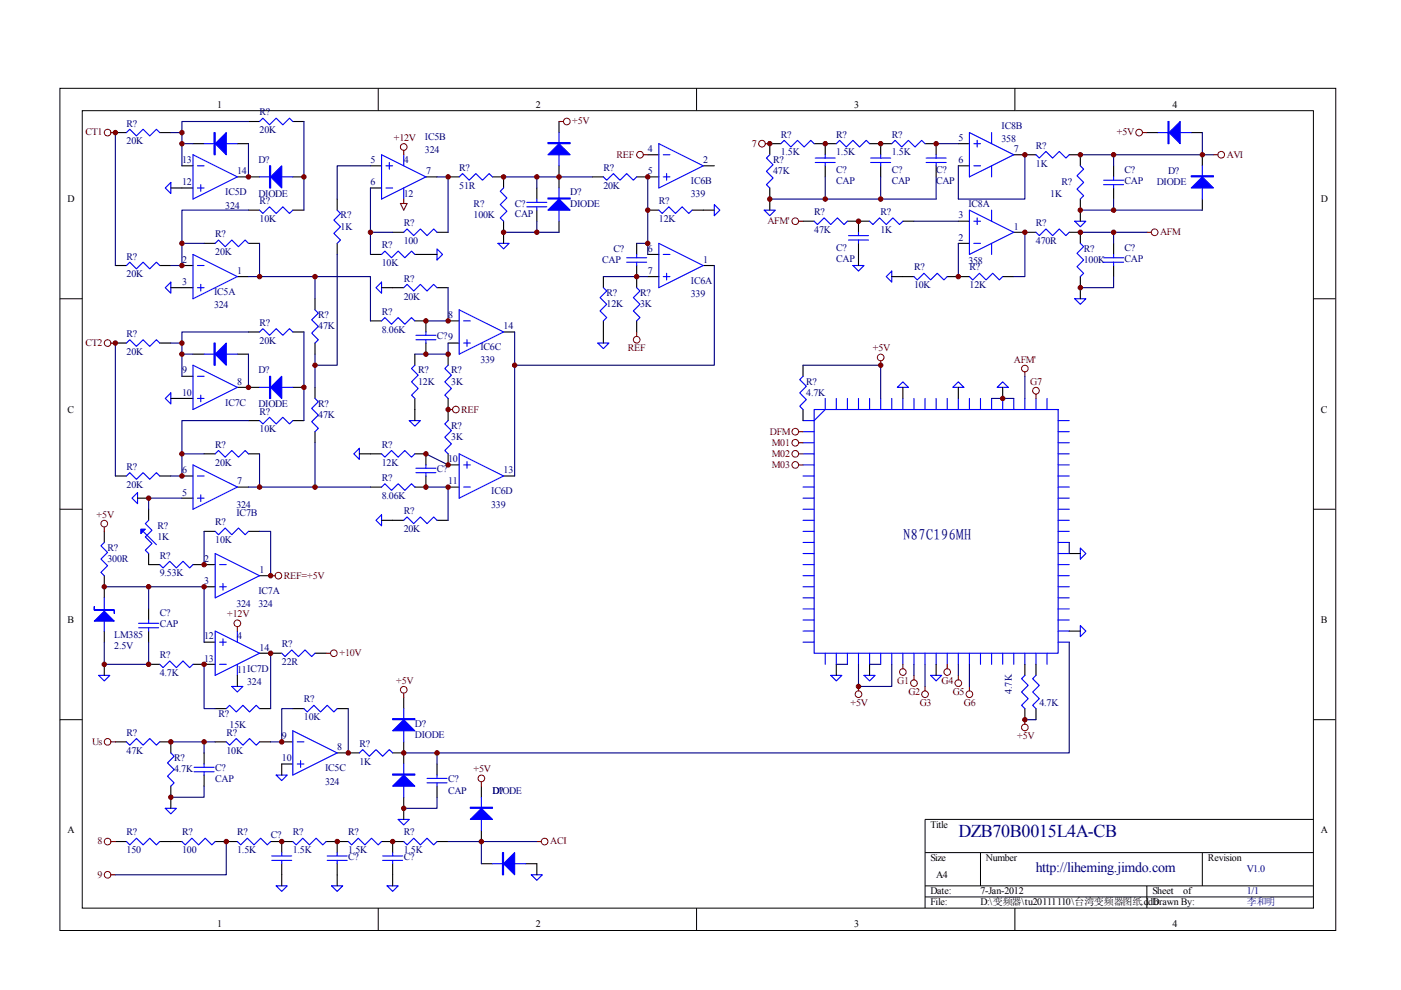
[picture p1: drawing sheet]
<svg xmlns="http://www.w3.org/2000/svg" width="297mm" height="210mm" viewBox="0 0 297 210" stroke-linecap="round" stroke-linejoin="round" font-family="sans-serif">
<g fill="none" stroke="#000" stroke-width=".21">
<path d="M12.7 18.7h270.5v178.6h-270.5zM80.2 18.7v4.7M147.7 18.7v4.7M215.2 18.7v4.7M17.4 23.5h261.1v169h-261.1zM12.7 63.3h4.7M278.4 63.3h4.7M12.7 108h4.7M278.4 108h4.7M12.7 152.6h4.7M278.4 152.6h4.7M278.4 173.7h-82.3v18.8"/>
<path d="M80.2 192.5v4.7M147.7 192.5v4.7M196.1 180.8h82.3M196.1 187.8h82.3M196.1 190.2h82.3M207.9 180.8v7M215.2 192.5v4.7M243.2 187.8v4.7M254.9 180.8v7"/>
</g>
<g fill="none" stroke="#000" stroke-width=".23">
<path d="M24.5 28.1h2.3M33.9 28.1h2.3M36.2 39.9h4.7M38.6 35.2h2.3M40.9 30.5h2.4M50.3 37.5h4.7M50.3 30.5h2.4M52.7 25.8h2.3M62.1 37.5h2.3M62.1 25.8h2.3M78.5 35.2h2.4M78.5 39.9h2.4"/>
<path d="M90.3 37.5h2.4M95 37.5h2.4M104.4 37.5h2.4v2.4M113.8 39.9v2.3M118.5 25.8v2.3M118.5 35.2v4.7M125.6 37.5h2.3M135 37.5h4.7M137.3 32.8h2.4M149.1 35.2h2.3M163.2 39.9v4.7M165.6 30.5h-2.4v2.3"/>
<path d="M172.6 30.5h4.7M175 30.5v2.3M175 35.2v2.3M184.4 30.5h4.7M186.7 30.5v2.3M186.7 35.2v2.3M196.1 30.5h2.4v2.3M198.5 35.2v2.3M203.2 35.2h2.3M203.2 30.5h2.3M214.9 32.8h4.7M226.7 32.8h2.3v2.4"/>
<path d="M236.1 35.2v2.3M236.1 39.9v2.3M243.2 28.1h2.3M252.6 28.1h2.3M254.9 32.8v2.4M24.5 56.3h2.3M33.9 56.3h2.3M38.6 56.3h2.3M43.3 51.6h2.3M50.3 58.6h2.4M52.7 51.6h2.3M52.7 44.6h2.3"/>
<path d="M62.1 44.6h2.3M71.5 42.2v2.4M71.5 51.6v2.3M78.5 53.9h2.4M83.2 49.3h2.4M88 53.9h4.7M92.7 49.3h2.3M106.8 46.9v4.7M113.8 44.6v2.3M118.5 46.9v2.4M127.9 58.6v2.4M135 51.6v2.3"/>
<path d="M135 56.3v4.7M137.3 58.6h2.4M137.3 53.9h2.4M137.3 44.6h2.4M146.7 44.6h4.7M149.1 56.3h2.3M170.3 46.9h2.3M179.7 46.9h4.7M182 46.9v2.4M182 51.6v4.7M189.1 58.6h4.7M191.4 46.9h2.4"/>
<path d="M200.8 58.6h4.7M203.2 51.6h2.3M203.2 46.9h2.3M212.6 58.6h2.3M214.9 49.3h4.7M226.7 49.3h2.3v2.3M229 42.2v4.7M229 58.6v4.7M236.1 51.6v2.3M236.1 56.3v2.3M254.9 42.2v2.4M24.5 72.7h2.3"/>
<path d="M33.9 72.7h2.3M36.2 61h4.7M38.6 79.8h2.3M40.9 75.1h2.4M50.3 75.1h2.4M52.7 70.4h2.3M62.1 70.4h2.3M66.8 63.3v2.4M66.8 72.7v2.4M78.5 68h2.4M80.9 61h4.7M88 68h2.3v2.4"/>
<path d="M88 75.1v2.3M90.3 72.7v2.4M92.7 61h2.3M95 68h2.4M95 72.7h2.4M95 75.1v2.3M106.8 70.4h2.3M127.9 68v4.7M135 68v2.4M170.3 77.4v2.4M36.2 84.5h4.7M43.3 96.2h2.3"/>
<path d="M50.3 82.1h4.7M52.7 96.2h2.3M52.7 89.2h2.3M62.1 82.1h2.3M62.1 89.2h2.3M66.8 82.1v2.4M66.8 91.5v2.4M76.2 96.2h4.7M88 96.2h2.3v2.4M88 84.5v4.7M95 96.2v2.4h2.4M95 84.5v4.7"/>
<path d="M170.3 86.8v2.4M191.4 82.1v2.4M203.2 82.1v2.4M212.6 82.1v2.4M22.1 112.7v2.3M24.5 100.9h2.3M29.2 105.6h2.3M31.5 117.4v2.3h2.4M31.5 108v2.3M33.9 100.9h2.3M38.6 100.9h2.3M38.6 105.6h2.3"/>
<path d="M40.9 119.7h4.7M43.3 112.7h2.3M50.3 103.3h2.4M52.7 112.7h2.3M78.5 103.3h2.4M80.9 110.3h4.7M90.3 100.9v2.4h-2.3M92.7 110.3h2.3M95 103.3h2.4M106.8 100.9h2.3M226.7 117.4h2.3M22.1 122.1v4.7"/>
<path d="M22.1 133.8v2.4M31.5 129.1v2.4M31.5 133.8v2.4M43.3 124.4h2.3M43.3 136.2h2.3M55 122.1h2.4M55 138.5h4.7M66.8 138.5h2.3M226.7 133.8h2.3M22.1 140.9v2.3M24.5 157.3h2.3M31.5 140.9h2.4"/>
<path d="M33.9 157.3h2.3v2.3M40.9 140.9h4.7M43.3 159.6v2.4M45.6 157.3h2.4M45.6 150.2h2.4M50.3 143.2v2.3M55 157.3h2.4M55 150.2h2.4M59.7 157.3h2.4M62.1 150.2h2.3M71.5 159.6h4.7M71.5 150.2h2.3"/>
<path d="M83.2 159.6h2.4M85.6 147.9v2.3M85.6 157.3v4.7M177.3 140.9v2.3M184.4 140.9v2.3M198.5 140.9v2.3M217.3 140.9v2.3M217.3 150.2v2.4M219.6 140.9v2.3M219.6 150.2v2.4M24.5 178.4h2.3M33.9 178.4h4.7"/>
<path d="M36.2 166.7v4.7M43.3 164.3v2.4M45.6 178.4h4.7M57.4 178.4h4.7M59.7 178.4v2.4M62.1 162h-2.4v2.3M69.1 178.4h4.7M71.5 178.4v2.4M80.9 178.4h4.7M83.2 178.4v2.4M85.6 169v4.7M92.7 162v2.3"/>
<path d="M92.7 166.7v2.3M92.7 178.4h2.3M102.1 166.7v2.3M102.1 176.1v2.3M59.7 183.1v4.7M71.5 183.1v4.7M83.2 183.1v4.7M102.1 183.1h2.3M111.5 183.1h2.3v2.4"/>
</g>
<g fill="none" stroke="#00f" stroke-width=".23">
<path d="M26.8 28.1l.7-.7 1.4 1.4 1.4-1.4 1.4 1.4 1.5-1.4 .7 .7M36.2 38.7v2.3l-1.2-1.1zM40.9 32.8l9.4 4.7-9.4 4.7zM41.9 35.2h1.4M41.9 39.9h1.4M42.6 39.2v1.4M43.3 30.5h7M55 25.8l.7-.7 1.4 1.4 1.5-1.4 1.4 1.4 1.4-1.4 .7 .7M55 37.5h7.1M80.9 32.8l9.4 4.7-9.4 4.7zM81.8 35.2h1.4M81.8 39.9h1.4"/>
<path d="M82.5 34.5v1.4M85.6 32.8v2.4M85.6 39.9v2.3M97.4 37.5l.7-.7 1.4 1.4 1.4-1.4 1.4 1.4 1.4-1.4 .7 .7M106.8 39.9l-.7 .7 1.4 1.4-1.4 1.4 1.4 1.4-1.4 1.4 .7 .7M118.5 28.1v7.1M118.5 39.9v7M127.9 37.5l.7 .7 1.4-1.4 1.5 1.4 1.4-1.4 1.4 1.4 .7-.7M139.7 30.5l9.4 4.7-9.4 4.7zM140.6 32.8h1.4M140.6 37.5h1.4M141.3 36.8v1.4"/>
<path d="M163.2 32.8l-.7 .7 1.4 1.4-1.4 1.4 1.4 1.4-1.4 1.5 .7 .7M165.6 30.5l.7-.7 1.4 1.4 1.4-1.4 1.4 1.4 1.4-1.4 .7 .7M172.8 34.5h4.3M172.8 33.5h4.3M175 32.8v.7M175 34.5v.7M177.3 30.5l.7-.7 1.4 1.4 1.4-1.4 1.5 1.4 1.4-1.4 .7 .7M184.6 34.5h4.2M184.6 33.5h4.2M186.7 32.8v.7M186.7 34.5v.7M189.1 30.5l.7-.7 1.4 1.4 1.4-1.4 1.4 1.4 1.4-1.4 .7 .7"/>
<path d="M196.4 34.5h4.2M196.4 33.5h4.2M198.5 32.8v.7M198.5 34.5v.7M205.5 28.1l9.4 4.7-9.4 4.7zM206.5 35.2h1.4M206.5 30.5h1.4M207.2 29.8v1.4M210.2 28.1v2.4M210.2 35.2v2.3M219.6 32.8l.8 .7 1.4-1.4 1.4 1.4 1.4-1.4 1.4 1.4 .7-.7M229 35.2l.8 .7-1.5 1.4 1.5 1.4-1.5 1.4 1.5 1.4-.8 .7"/>
<path d="M234 39.2h4.2M234 38.2h4.2M236.1 37.5v.7M236.1 39.2v.7M245.5 28.1h7.1M254.9 35.2v7M26.8 56.3l.7-.7 1.4 1.4 1.4-1.4 1.4 1.4 1.5-1.4 .7 .7M40.9 53.9l9.4 4.7-9.4 4.7zM41.9 56.3h1.4M45.6 51.6l.7-.7 1.4 1.4 1.4-1.4 1.5 1.4 1.4-1.4 .7 .7M55 44.6l.7 .7 1.4-1.4 1.5 1.4 1.4-1.4 1.4 1.4 .7-.7M71.5 44.6l.7 .7-1.4 1.4 1.4 1.4-1.4 1.4 1.4 1.4-.7 .7"/>
<path d="M80.9 53.9l.7-.7 1.4 1.5 1.4-1.5 1.4 1.5 1.4-1.5 .8 .7M85.6 49.3l.7-.8 1.4 1.5 1.4-1.5 1.4 1.5 1.4-1.5 .8 .8M92.7 52.8l1.1 1.1-1.1 1.2zM105.6 51.6h2.3l-1.1 1.2zM111.7 43.9h4.2M111.7 42.9h4.2M113.8 42.2v.7M113.8 43.9v.7M132.9 55.6h4.2M132.9 54.7h4.2M135 53.9v.8M135 55.6v.7"/>
<path d="M139.7 44.6l.7 .7 1.4-1.4 1.4 1.4 1.4-1.4 1.4 1.4 .7-.7M139.7 51.6l9.4 4.7-9.4 4.7zM140.6 53.9h1.4M140.6 58.6h1.4M141.3 57.9v1.4M151.4 43.4l1.2 1.2-1.2 1.1zM162 44.6h2.4l-1.2 1.1zM172.6 46.9l.7 .7 1.4-1.4 1.4 1.4 1.5-1.4 1.4 1.4 .7-.7M179.9 50.9h4.2M179.9 50h4.2M180.8 56.3h2.4l-1.2 1.2zM182 49.3v.7"/>
<path d="M182 50.9v.7M184.4 46.9l.7 .7 1.4-1.4 1.4 1.4 1.4-1.4 1.4 1.4 .7-.7M187.9 58.6l1.2-1.1v2.3zM193.8 58.6l.7 .7 1.4-1.4 1.4 1.4 1.4-1.4 1.4 1.4 .7-.7M205.5 58.6l.7 .7 1.5-1.4 1.4 1.4 1.4-1.4 1.4 1.4 .7-.7M205.5 44.6l9.4 4.7-9.4 4.6zM206.5 51.6h1.4M206.5 46.9h1.4M207.2 46.2v1.4M210.2 44.6v2.3M210.2 51.6v2.3M219.6 49.3l.8 .7 1.4-1.5 1.4 1.5 1.4-1.5 1.4 1.5 .7-.7"/>
<path d="M227.9 46.9h2.3l-1.2 1.2zM229 51.6l.8 .7-1.5 1.4 1.5 1.4-1.5 1.4 1.5 1.4-.8 .7M234 55.6h4.2M234 54.7h4.2M236.1 53.9v.8M236.1 55.6v.7M26.8 72.7l.7-.7 1.4 1.4 1.4-1.4 1.4 1.4 1.5-1.4 .7 .7M35 61l1.2-1.2v2.4zM40.9 77.4l9.4 4.7-9.4 4.7zM41.9 61h1.4M41.9 79.8h1.4M42.6 60.3v1.4"/>
<path d="M43.3 75.1h7M55 70.4l.7-.7 1.4 1.4 1.5-1.4 1.4 1.4 1.4-1.4 .7 .7M66.8 65.7l.7 .7-1.4 1.4 1.4 1.4-1.4 1.4 1.4 1.4-.7 .7M79.7 61l1.2-1.2v2.4zM80.9 68l.7-.7 1.4 1.4 1.4-1.4 1.4 1.4 1.4-1.4 .8 .7M85.6 61l.7-.7 1.4 1.4 1.4-1.4 1.4 1.4 1.4-1.4 .8 .7M88 77.4l-.8 .7 1.5 1.4-1.5 1.5 1.5 1.4-1.5 1.4 .8 .7M88.2 72h4.2M88.2 71.1h4.2M90.3 70.4v.7M90.3 72v.7M95 77.4l-.7 .7 1.4 1.4-1.4 1.5 1.4 1.4-1.4 1.4 .7 .7"/>
<path d="M97.4 65.7l9.4 4.7-9.4 4.7zM98.3 68h1.4M98.3 72.7h1.4M99 72v1.4M126.8 72.7h2.3l-1.2 1.2zM127.9 61l.7 .7-1.4 1.4 1.4 1.4-1.4 1.4 1.4 1.4-.7 .7M135 61l.7 .7-1.4 1.4 1.4 1.4-1.4 1.4 1.4 1.4-.7 .7M170.3 79.8l-.7 .7 1.4 1.4-1.4 1.4 1.4 1.4-1.4 1.4 .7 .7M227.9 63.3h2.3l-1.2 1.2zM35 84.5l1.2-1.2v2.4zM40.9 98.6l9.4 4.7-9.4 4.7zM41.9 84.5h1.4"/>
<path d="M42.6 83.8v1.4M45.6 96.2l.7-.7 1.4 1.4 1.4-1.4 1.5 1.4 1.4-1.4 .7 .7M55 89.2l.7 .7 1.4-1.4 1.5 1.4 1.4-1.4 1.4 1.4 .7-.7M55 82.1h7.1M66.8 84.5l.7 .7-1.4 1.4 1.4 1.4-1.4 1.4 1.4 1.4-.7 .7M75 96.2l1.2-1.1v2.3zM80.9 96.2l.7 .7 1.4-1.4 1.4 1.4 1.4-1.4 1.4 1.4 .8-.7M86.8 89.2h2.3l-1.1 1.2zM88.2 99.3h4.2M90.3 98.6v.7M95 89.2l-.7 .7 1.4 1.4-1.4 1.4 1.4 1.4-1.4 1.4 .7 .7M97.4 96.2l9.4 4.7-9.4 4.7z"/>
<path d="M98.3 98.6h1.4M99 97.9v1.4M170.3 98.6h2.3M170.3 96.2h2.3M170.3 93.9h2.3M170.3 91.5h2.3M172.6 86.8h51.7v51.7h-51.7zM175 84.5v2.3l-2.4 2.4h-2.3M177.3 84.5v2.3M179.7 84.5v2.3M182 84.5v2.3M184.4 84.5v2.3"/>
<path d="M186.7 84.5v2.3M189.1 84.5v2.3M190.2 82.1l1.2-1.1 1.2 1.1zM191.4 84.5v2.3M193.8 84.5v2.3M196.1 84.5v2.3M198.5 84.5v2.3M200.8 84.5v2.3M202 82.1l1.2-1.1 1.2 1.1zM203.2 84.5v2.3M205.5 84.5v2.3M207.9 84.5v2.3"/>
<path d="M210.2 84.5v2.3M211.4 82.1l1.2-1.1 1.2 1.1zM212.6 84.5v2.3M214.9 84.5v2.3M217.3 84.5v2.3M219.6 84.5v2.3M222 84.5v2.3M224.3 98.6h2.4M224.3 96.2h2.4M224.3 93.9h2.4M224.3 91.5h2.4M224.3 89.2h2.4"/>
<path d="M22.1 115l-.7 .7 1.4 1.4-1.4 1.4 1.4 1.4-1.4 1.5 .7 .7M26.8 100.9l.7-.7 1.4 1.4 1.4-1.4 1.4 1.4 1.5-1.4 .7 .7M28 105.6l1.2-1.2v2.4zM30.3 112.7l2.9 2.8M31.5 110.3l-.7 .7 1.4 1.4-1.4 1.4 1.4 1.5-1.4 1.4 .7 .7M33.9 119.7l.7 .7 1.4-1.4 1.4 1.4 1.4-1.4 1.4 1.4 .7-.7M41.9 100.9h1.4M41.9 105.6h1.4M42.6 104.9v1.4M45.6 112.7l.7 .7 1.4-1.4 1.4 1.4 1.5-1.4 1.4 1.4 .7-.7M45.6 117.4l9.4 4.7-9.4 4.7zM46.6 119.7h1.4"/>
<path d="M79.7 110.3l1.2-1.2v2.4zM80.9 103.3l.7-.7 1.4 1.4 1.4-1.4 1.4 1.4 1.4-1.4 .8 .7M85.6 110.3l.7-.7 1.4 1.4 1.4-1.4 1.4 1.4 1.4-1.4 .8 .7M88.2 100.2h4.2M90.3 100.2v.7M98.3 103.3h1.4M170.3 103.3h2.3M170.3 100.9h2.3M170.3 105.6h2.3M170.3 119.7h2.3M170.3 117.4h2.3M170.3 115h2.3"/>
<path d="M170.3 112.7h2.3M170.3 110.3h2.3M170.3 108h2.3M224.3 103.3h2.4M224.3 100.9h2.4M224.3 105.6h2.4M224.3 119.7h2.4M224.3 117.4h2.4M224.3 115h2.4M224.3 112.7h2.4M224.3 110.3h2.4M224.3 108h2.4"/>
<path d="M229 116.2l1.2 1.2-1.2 1.1zM22.1 126.8v7M29.4 133.1h4.2M29.4 132.2h4.2M31.5 131.5v.7M31.5 133.1v.7M45.6 133.8l9.4 4.7-9.4 4.7zM46.6 124.4h1.4M46.6 136.2h1.4M47.3 123.7v1.4M47.3 135.4v1.5M50.3 133.8v2.4"/>
<path d="M59.7 138.5l.7 .7 1.4-1.4 1.5 1.4 1.4-1.4 1.4 1.4 .7-.7M170.3 124.4h2.3M170.3 136.2h2.3M170.3 133.8h2.3M170.3 131.5h2.3M170.3 129.1h2.3M170.3 126.8h2.3M170.3 122.1h2.3M175 138.5v2.4M177.3 138.5v2.4M179.7 138.5v2.4M182 138.5v2.4"/>
<path d="M184.4 138.5v2.4M186.7 138.5v2.4M189.1 138.5v2.4M191.4 138.5v2.4M193.8 138.5v2.4M196.1 138.5v2.4M198.5 138.5v2.4M200.8 138.5v2.4M203.2 138.5v2.4M205.5 138.5v2.4M207.9 138.5v2.4M210.2 138.5v2.4"/>
<path d="M212.6 138.5v2.4M214.9 138.5v2.4M217.3 138.5v2.4M219.6 138.5v2.4M222 138.5v2.4M224.3 124.4h2.4M224.3 136.2h2.4M224.3 133.8h2.4M224.3 131.5h2.4M224.3 129.1h2.4M224.3 126.8h2.4M224.3 122.1h2.4"/>
<path d="M229 132.6l1.2 1.2-1.2 1.2zM20.9 143.2h2.4l-1.2 1.2zM26.8 157.3l.7 .7 1.4-1.4 1.4 1.4 1.4-1.4 1.5 1.4 .7-.7M33.9 140.9l.7 .7 1.4-1.5 1.4 1.5 1.4-1.5 1.4 1.5 .7-.7M36.2 159.6l.7 .7-1.4 1.5 1.4 1.4-1.4 1.4 1.4 1.4-.7 .7M46.6 140.9h1.4M48 150.2l.7-.7 1.4 1.4 1.4-1.4 1.4 1.4 1.4-1.4 .7 .7M48 157.3l.7 .7 1.4-1.4 1.4 1.4 1.4-1.4 1.4 1.4 .7-.7M49.1 145.5h2.4l-1.2 1.2zM50.3 140.9v2.3M62.1 154.9l9.4 4.7-9.4 4.7zM63 157.3h1.4"/>
<path d="M64.4 150.2l.7 .7 1.5-1.4 1.4 1.4 1.4-1.4 1.4 1.4 .7-.7M76.2 159.6l.7-.7 1.4 1.4 1.4-1.4 1.4 1.4 1.4-1.4 .7 .7M85.6 150.2v7.1M176.1 143.2h2.4l-1.2 1.2zM183.2 143.2h2.3l-1.1 1.2zM197.3 143.2h2.4l-1.2 1.2zM217.3 143.2l-.7 .7 1.4 1.4-1.4 1.4 1.4 1.4-1.4 1.4 .7 .7M219.6 143.2l-.7 .7 1.5 1.4-1.5 1.4 1.5 1.4-1.5 1.4 .7 .7M26.8 178.4l.7 .7 1.4-1.4 1.4 1.4 1.4-1.4 1.5 1.4 .7-.7M35 171.4h2.4l-1.2 1.2zM38.6 178.4l.7 .7 1.4-1.4 1.4 1.4 1.4-1.4 1.4 1.4 .7-.7M41.2 163.6h4.2"/>
<path d="M41.2 162.7h4.2M43.3 162v.7M43.3 163.6v.7M50.3 178.4l.7 .7 1.4-1.4 1.5 1.4 1.4-1.4 1.4 1.4 .7-.7M58.6 164.3h2.3l-1.2 1.2zM62.1 178.4l.7 .7 1.4-1.4 1.4 1.4 1.4-1.4 1.4 1.4 .7-.7M63 162h1.4M63.7 161.3v1.4M73.8 178.4l.7 .7 1.5-1.4 1.4 1.4 1.4-1.4 1.4 1.4 .7-.7M84.4 173.7h2.4l-1.2 1.2zM85.6 178.4l.7 .7 1.4-1.4 1.4 1.4 1.4-1.4 1.4 1.4 .8-.7M85.6 162v7"/>
<path d="M90.5 166h4.3M90.5 165h4.3M92.7 164.3v.7M92.7 166v.7M102.1 169v7.1M57.6 182.4h4.2M57.6 181.5h4.2M58.6 187.8h2.3l-1.2 1.2zM59.7 180.8v.7M59.7 182.4v.7M69.4 182.4h4.2M69.4 181.5h4.2"/>
<path d="M70.3 187.8h2.4l-1.2 1.2zM71.5 180.8v.7M71.5 182.4v.7M81.1 182.4h4.3M81.1 181.5h4.3M82.1 187.8h2.3l-1.2 1.2zM83.2 180.8v.7M83.2 182.4v.7M104.4 183.1h7.1M112.6 185.5h2.4l-1.2 1.2z"/>
</g>
<g fill="#00f" stroke="#00f" stroke-width=".23">
<path d="M45.6 30.5l2.4-2.4v4.7z"/>
<path d="M57.4 37.5l2.3-2.3v4.7z"/>
<path d="M45.6 75.1l2.4-2.4v4.7z"/>
<path d="M57.4 82.1l2.3-2.3v4.7z"/>
<path d="M118.5 30.5l2.4 2.3h-4.7z"/>
<path d="M116.2 44.6l2.3-2.4 2.4 2.4z"/>
<path d="M22.1 129.6l2.1 2.1h-4.2z"/>
<path d="M29.9 112.2h.9l-.9 .9z"/>
<path d="M83.2 154.9l2.4-2.3 2.4 2.3z"/>
<path d="M83.2 166.7l2.4-2.4 2.4 2.4z"/>
<path d="M99.7 173.7l2.4-2.3 2.3 2.3z"/>
<path d="M109.1 180.8v4.7l-2.3-2.4z"/>
<path d="M247.9 28.1l2.3-2.3v4.7z"/>
<path d="M254.9 37.5l2.4 2.4h-4.7z"/>
<path d="M45.4 28.1h.2v4.7h-.2z" fill-rule="evenodd"/>
<path d="M57.1 35.2h.3v4.7h-.3z" fill-rule="evenodd"/>
<path d="M45.4 72.7h.2v4.7h-.2z" fill-rule="evenodd"/>
<path d="M57.1 79.8h.3v4.7h-.3z" fill-rule="evenodd"/>
<path d="M116.2 30.2h4.7v.3h-4.7z" fill-rule="evenodd"/>
<path d="M116.2 42h4.7v.2h-4.7z" fill-rule="evenodd"/>
<path d="M20 128.6v.7h4.2v.7v-.7h-4.2z" fill-rule="evenodd"/>
<path d="M83.2 152.4h4.8v.2h-4.8z" fill-rule="evenodd"/>
<path d="M83.2 164.1h4.8v.2h-4.8z" fill-rule="evenodd"/>
<path d="M99.7 171.1h4.7v.3h-4.7z" fill-rule="evenodd"/>
<path d="M106.5 180.8h.3v4.7h-.3z" fill-rule="evenodd"/>
<path d="M247.6 25.8h.3v4.7h-.3z" fill-rule="evenodd"/>
<path d="M252.6 37.3h4.7v.2h-4.7z" fill-rule="evenodd"/>
</g>
<g fill="none" stroke="#000080" stroke-width=".23">
<path d="M24.5 28.1v28.2M36.2 28.1h2.4v7.1M38.6 30.5h2.3M52.7 25.8h-14.1v2.3M52.7 30.5v7M64.4 25.8v18.8M78.5 35.2h-7v7M78.5 39.9v14M92.7 37.5h2.3v11.8M106.8 37.5h18.8M113.8 37.5v2.4M137.3 37.5v16.4"/>
<path d="M175 37.5v4.7M186.7 37.5v4.7M198.5 30.5h4.7M198.5 37.5v4.7h-35.3M217.3 32.8v9.4h-14.1v-7M229 32.8h28.3M236.1 32.8v2.4M254.9 28.1v4.7M38.6 51.6h4.7M52.7 44.6h-14.1v11.7h-2.4M55 51.6v7h-2.3M55 58.6h11.8v4.7"/>
<path d="M66.8 58.6h11.7v9.4M71.5 53.9v23.5h-4.7M78.5 49.3h4.7M113.8 46.9v2.4h-7M113.8 49.3h4.7M127.9 58.6h9.4M135 51.6h2.3M151.4 56.3v21.1h-42.3M193.8 46.9h9.4M203.2 51.6v7M217.3 49.3v9.3h-2.4M229 49.3h14.2"/>
<path d="M229 44.6h25.9M236.1 58.6v2.4h-7.1M236.1 42.2v2.4M236.1 49.3v2.3M24.5 72.7v28.2M36.2 72.7h2.4v7.1M38.6 75.1h2.3M52.7 70.4h-14.1v2.3M52.7 75.1v7M64.4 70.4v18.8M66.8 75.1v7M95 61v7h-4.7"/>
<path d="M95 72.7v2.4h-7M109.1 70.4v30.5M170.3 77.4h16.4v7.1M217.3 79.8v4.7M38.6 96.2h4.7M52.7 89.2h-14.1v11.7h-2.4M55 96.2v7.1h-2.3M66.8 93.9v9.4h-11.8M90.3 96.2l4.7 2.4M210.2 84.5h4.7M38.6 105.6h-7.1v2.4M43.3 112.7v7"/>
<path d="M55 112.7h2.4v9.4M66.8 103.3h11.7M90.3 103.3h4.7v7M226.7 115v2.4M22.1 124.4h21.2v11.8M22.1 136.2v4.7h9.4v-4.7M31.5 124.4v4.7M57.4 138.5v11.7M226.7 136.2v23.4h-141.1M36.2 157.3h9.4M43.3 140.9v9.3h2.3M43.3 157.3v2.3"/>
<path d="M62.1 150.2h-2.4v7.1h-2.3M73.8 150.2v9.4M92.7 159.6v2.4M177.3 140.9h2.4M182 140.9v4.6h7.1v-4.6M184.4 140.9h2.3M193.8 140.9v2.3M196.1 140.9v4.6M203.2 140.9v2.3M205.5 140.9v4.6M217.3 152.6h2.3M43.3 166.7v2.3h-7.1"/>
<path d="M48 178.4v7.1h-23.5M92.7 169v2.4h-7.1M95 178.4h7.1v4.7M102.1 178.4h11.7"/>
</g>
<g fill="#800000" stroke="#800000" stroke-width=".21">
<circle cx="52.7" cy="37.5" r=".47"/>
<circle cx="38.6" cy="28.1" r=".47"/>
<circle cx="38.6" cy="30.5" r=".47"/>
<circle cx="64.4" cy="37.5" r=".47"/>
<circle cx="38.6" cy="51.6" r=".47"/>
<circle cx="38.6" cy="56.3" r=".47"/>
<circle cx="64.4" cy="82.1" r=".47"/>
<circle cx="38.6" cy="72.7" r=".47"/>
<circle cx="38.6" cy="75.1" r=".47"/>
<circle cx="38.6" cy="96.2" r=".47"/>
<circle cx="24.5" cy="28.1" r=".47"/>
<circle cx="24.5" cy="72.7" r=".47"/>
<circle cx="38.6" cy="100.9" r=".47"/>
<circle cx="52.7" cy="82.1" r=".47"/>
<circle cx="55" cy="58.6" r=".47"/>
<circle cx="55" cy="103.3" r=".47"/>
<circle cx="66.8" cy="77.4" r=".47"/>
<circle cx="78.5" cy="49.3" r=".47"/>
<circle cx="95" cy="37.5" r=".47"/>
<circle cx="106.8" cy="37.5" r=".47"/>
<circle cx="118.5" cy="37.5" r=".47"/>
<circle cx="113.8" cy="37.5" r=".47"/>
<circle cx="113.8" cy="49.3" r=".47"/>
<circle cx="137.3" cy="44.6" r=".47"/>
<circle cx="135" cy="58.6" r=".47"/>
<circle cx="137.3" cy="51.6" r=".47"/>
<circle cx="66.8" cy="58.6" r=".47"/>
<circle cx="66.8" cy="103.3" r=".47"/>
<circle cx="95" cy="86.8" r=".47"/>
<circle cx="95" cy="68" r=".47"/>
<circle cx="90.3" cy="68" r=".47"/>
<circle cx="90.3" cy="75.1" r=".47"/>
<circle cx="95" cy="75.1" r=".47"/>
<circle cx="90.3" cy="103.3" r=".47"/>
<circle cx="95" cy="103.3" r=".47"/>
<circle cx="109.1" cy="77.4" r=".47"/>
<circle cx="22.1" cy="124.4" r=".47"/>
<circle cx="31.5" cy="140.8" r=".47"/>
<circle cx="31.5" cy="124.4" r=".47"/>
<circle cx="43.3" cy="124.4" r=".47"/>
<circle cx="43.3" cy="140.8" r=".47"/>
<circle cx="57.4" cy="138.5" r=".47"/>
<circle cx="57.4" cy="122.1" r=".47"/>
<circle cx="43.3" cy="119.7" r=".47"/>
<circle cx="182" cy="145.5" r=".47"/>
<circle cx="186.7" cy="77.4" r=".47"/>
<circle cx="217.3" cy="152.6" r=".47"/>
<circle cx="22.1" cy="140.8" r=".47"/>
<circle cx="31.5" cy="105.6" r=".47"/>
<circle cx="36.2" cy="169" r=".47"/>
<circle cx="36.2" cy="157.3" r=".47"/>
<circle cx="43.3" cy="157.3" r=".47"/>
<circle cx="85.6" cy="159.6" r=".47"/>
<circle cx="92.7" cy="159.6" r=".47"/>
<circle cx="85.6" cy="171.4" r=".47"/>
<circle cx="106.8" cy="49.3" r=".47"/>
<circle cx="83.2" cy="178.4" r=".47"/>
<circle cx="71.5" cy="178.4" r=".47"/>
<circle cx="59.7" cy="178.4" r=".47"/>
<circle cx="48" cy="178.4" r=".47"/>
<circle cx="102.1" cy="178.4" r=".47"/>
<circle cx="163.2" cy="30.5" r=".47"/>
<circle cx="175" cy="30.5" r=".47"/>
<circle cx="186.7" cy="30.5" r=".47"/>
<circle cx="198.5" cy="30.5" r=".47"/>
<circle cx="203.2" cy="58.6" r=".47"/>
<circle cx="182" cy="46.9" r=".47"/>
<circle cx="229" cy="44.6" r=".47"/>
<circle cx="229.1" cy="32.8" r=".47"/>
<circle cx="236.1" cy="32.8" r=".47"/>
<circle cx="236.1" cy="44.6" r=".47"/>
<circle cx="254.9" cy="32.8" r=".47"/>
<circle cx="229.1" cy="49.3" r=".47"/>
<circle cx="236.1" cy="49.3" r=".47"/>
<circle cx="229" cy="61" r=".47"/>
<circle cx="217.3" cy="32.8" r=".47"/>
<circle cx="217.3" cy="49.3" r=".47"/>
<circle cx="59.7" cy="157.3" r=".47"/>
<circle cx="73.8" cy="159.6" r=".47"/>
<circle cx="90.3" cy="96.2" r=".47"/>
<circle cx="95" cy="98.6" r=".47"/>
<circle cx="137.3" cy="37.5" r=".47"/>
<circle cx="212.6" cy="84.5" r=".47"/>
<circle cx="163.2" cy="42.2" r=".47"/>
<circle cx="175" cy="42.2" r=".47"/>
<circle cx="186.7" cy="42.2" r=".47"/>
</g>
<g fill="none" stroke="#800000" stroke-width=".21">
<circle cx="22.8" cy="28.1" r=".7"/>
<circle cx="85.6" cy="31.2" r=".71"/>
<circle cx="120.2" cy="25.8" r=".71"/>
<circle cx="135.7" cy="32.8" r=".71"/>
<circle cx="161.6" cy="30.5" r=".71"/>
<circle cx="241.5" cy="28.1" r=".71"/>
<circle cx="258.9" cy="32.8" r=".71"/>
<circle cx="168.6" cy="46.9" r=".7"/>
<circle cx="244.8" cy="49.2" r=".71"/>
<circle cx="22.8" cy="72.7" r=".7"/>
<circle cx="135" cy="72" r=".7"/>
<circle cx="186.7" cy="75.8" r=".71"/>
<circle cx="217.3" cy="78.1" r=".7"/>
<circle cx="96.7" cy="86.8" r=".7"/>
<circle cx="168.6" cy="96.2" r=".71"/>
<circle cx="168.6" cy="98.6" r=".71"/>
<circle cx="168.6" cy="91.5" r=".7"/>
<circle cx="168.6" cy="93.9" r=".7"/>
<circle cx="219.6" cy="82.8" r=".71"/>
<circle cx="22.1" cy="111" r=".71"/>
<circle cx="50.3" cy="132.2" r=".71"/>
<circle cx="59" cy="122.1" r=".71"/>
<circle cx="70.8" cy="138.5" r=".71"/>
<circle cx="22.8" cy="157.3" r=".71"/>
<circle cx="85.6" cy="146.3" r=".71"/>
<circle cx="182" cy="147.2" r=".7"/>
<circle cx="191.4" cy="142.5" r=".71"/>
<circle cx="193.8" cy="144.8" r=".7"/>
<circle cx="196.1" cy="147.2" r=".71"/>
<circle cx="200.8" cy="142.5" r=".7"/>
<circle cx="203.2" cy="144.8" r=".71"/>
<circle cx="205.5" cy="147.2" r=".7"/>
<circle cx="217.3" cy="154.2" r=".71"/>
<circle cx="22.8" cy="178.4" r=".7"/>
<circle cx="102.1" cy="165" r=".71"/>
<circle cx="115.5" cy="178.4" r=".71"/>
<circle cx="22.8" cy="185.5" r=".7"/>
</g>
<g fill="none" stroke="#800000" stroke-width=".23">
<path d="M23.5 28.1h1M85.6 31.9v.9M118.5 25.8h1M136.4 32.8h.9M162.3 30.5h.9M242.2 28.1h1M257.3 32.8h.9M84.9 43.1h1.4l-.7 1.5zM85.6 42.2v.9M169.3 46.9h1M243.2 49.3h.9M23.5 72.7h1"/>
<path d="M135 70.4v.9M186.7 76.5v.9M217.3 78.8v1M95 86.8h.9M169.3 91.5h1M169.3 93.9h1M169.3 96.2h1M169.3 98.6h1M219.6 83.5v1M22.1 111.7v1M50.3 132.9v.9M57.4 122.1h.9"/>
<path d="M69.1 138.5h1M23.5 157.3h1M85.6 147v.9M182 145.5v1M191.4 140.9v.9M193.8 143.2v.9M196.1 145.5v1M200.8 140.9v.9M203.2 143.2v.9M205.5 145.5v1M217.3 152.6v.9M23.5 178.4h1"/>
<path d="M102.1 165.7v1M113.8 178.4h1M23.5 185.5h1"/>
</g>
<text font-size="3.8" fill="#000080" x="203.2" y="177.5">DZB70B0015L4A-CB</text>
<text font-size="3.3" fill="#000080" x="191.4" y="114.5">N87C196MH</text>
<text font-size="3" fill="#000080" x="219.6" y="184.8">http://liheming.jimdo.com</text>
<g font-size="2.1">
<text x="46.1" y="22.9">1</text>
<text x="113.6" y="22.9">2</text>
<text x="181.1" y="22.9">3</text>
<text x="248.6" y="22.9">4</text>
<text x="14.3" y="42.8">D</text>
<text x="280.1" y="42.8">D</text>
<text x="14.3" y="87.5">C</text>
<text x="280.1" y="87.5">C</text>
<text x="14.3" y="132.1">B</text>
<text x="280.1" y="132.1">B</text>
<text x="14.3" y="176.7">A</text>
<text x="197.3" y="175.5">Title</text>
<text x="280.1" y="176.7">A</text>
<text x="197.3" y="182.6">Size</text>
<text x="209" y="182.6">Number</text>
<text x="256.1" y="182.6">Revision</text>
<text x="197.3" y="189.6">Date:</text>
<text x="197.3" y="192">File:</text>
<text x="198.5" y="186.1">A4</text>
<text x="207.9" y="189.6">7-Jan-2012</text>
<text x="207.9" y="192">D:\变频器\tu20111110\台湾变频器图纸.ddb</text>
<text x="244.3" y="189.6">Sheet</text>
<text x="244.3" y="192">Drawn By:</text>
<text x="250.9" y="189.6">of</text>
<text x="46.1" y="196.6">1</text>
<text x="113.6" y="196.6">2</text>
<text x="181.1" y="196.6">3</text>
<text x="248.6" y="196.6">4</text>
</g>
<g font-size="2.1" fill="#800000">
<text x="18.1" y="28.7">CT1</text>
<text x="83.5" y="29.9">+12V</text>
<text x="121.3" y="26.3">+5V</text>
<text x="236.8" y="28.7">+5V</text>
<text x="130.7" y="33.5">REF</text>
<text x="159.4" y="31.1">7</text>
<text x="260.1" y="33.5">AVI</text>
<text x="162.7" y="47.5">AFM'</text>
<text x="246" y="49.9">AFM</text>
<text x="18.1" y="73.3">CT2</text>
<text x="133.1" y="74.5">REF</text>
<text x="185.1" y="74.5">+5V</text>
<text x="215" y="76.9">AFM'</text>
<text x="218.4" y="81.5">G7</text>
<text x="97.8" y="87.5">REF</text>
<text x="163.2" y="92.1">DFM</text>
<text x="163.7" y="94.5">M01</text>
<text x="163.7" y="96.9">M02</text>
<text x="163.7" y="99.2">M03</text>
<text x="20.5" y="109.7">+5V</text>
<text x="60.2" y="122.7">REF=+5V</text>
<text x="48.2" y="130.9">+12V</text>
<text x="72" y="139.1">+10V</text>
<text x="84" y="145">+5V</text>
<text x="180.3" y="149.7">+5V</text>
<text x="190.2" y="145">G1</text>
<text x="192.6" y="147.3">G2</text>
<text x="195" y="149.7">G3</text>
<text x="199.6" y="145">G4</text>
<text x="202" y="147.3">G5</text>
<text x="204.4" y="149.7">G6</text>
<text x="19.6" y="157.9">Us</text>
<text x="215.6" y="156.7">+5V</text>
<text x="100.4" y="163.8">+5V</text>
<text x="20.7" y="179">8</text>
<text x="116.7" y="179">ACI</text>
<text x="20.7" y="186.1">9</text>
</g>
<g font-size="2.1" fill="#000080">
<text x="26.8" y="26.9">R?</text>
<text x="55" y="24.5">R?</text>
<text x="55" y="28.2">20K</text>
<text x="90.1" y="29.6">IC5B</text>
<text x="165.5" y="29.2">R?</text>
<text x="177.3" y="29.2">R?</text>
<text x="189.1" y="29.2">R?</text>
<text x="203.2" y="29.9">5</text>
<text x="212.3" y="27.3">IC8B</text>
<text x="26.8" y="30.6">20K</text>
<text x="38.6" y="34.6">13</text>
<text x="54.8" y="34.6">D?</text>
<text x="78.6" y="34.6">5</text>
<text x="85.6" y="34.6">4</text>
<text x="90.1" y="32.4">324</text>
<text x="137.3" y="32.3">4</text>
<text x="149.1" y="34.6">2</text>
<text x="163.9" y="34.6">R?</text>
<text x="165.5" y="32.9">1.5K</text>
<text x="177.3" y="32.9">1.5K</text>
<text x="189.1" y="32.9">1.5K</text>
<text x="203.2" y="34.6">6</text>
<text x="212.3" y="30.2">358</text>
<text x="215" y="32.3">7</text>
<text x="219.6" y="31.5">R?</text>
<text x="219.6" y="35.3">1K</text>
<text x="38.6" y="39.3">12</text>
<text x="47.8" y="41.4">IC5D</text>
<text x="50.3" y="36.9">14</text>
<text x="54.8" y="41.7">DIODE</text>
<text x="78.6" y="39.3">6</text>
<text x="85.6" y="41.7">12</text>
<text x="90.3" y="36.9">7</text>
<text x="97.4" y="36.3">R?</text>
<text x="97.4" y="40">51R</text>
<text x="120.9" y="41.4">D?</text>
<text x="127.9" y="36.3">R?</text>
<text x="127.9" y="40">20K</text>
<text x="137.3" y="36.9">5</text>
<text x="146.5" y="39">IC6B</text>
<text x="146.5" y="41.8">339</text>
<text x="163.9" y="36.9">47K</text>
<text x="177.3" y="36.7">C?</text>
<text x="177.3" y="39">CAP</text>
<text x="189.1" y="36.7">C?</text>
<text x="189.1" y="39">CAP</text>
<text x="198.5" y="36.7">C?</text>
<text x="198.5" y="39">CAP</text>
<text x="222.7" y="41.7">1K</text>
<text x="225" y="39.3">R?</text>
<text x="238.4" y="36.7">C?</text>
<text x="238.4" y="39">CAP</text>
<text x="245.3" y="39.3">DIODE</text>
<text x="247.6" y="36.9">D?</text>
<text x="47.8" y="44.2">324</text>
<text x="55" y="43.3">R?</text>
<text x="55" y="47">10K</text>
<text x="72.2" y="46.3">R?</text>
<text x="100.4" y="44">R?</text>
<text x="100.4" y="46.3">100K</text>
<text x="109.1" y="43.8">C?</text>
<text x="109.1" y="46.1">CAP</text>
<text x="120.9" y="43.8">DIODE</text>
<text x="139.7" y="43.3">R?</text>
<text x="139.7" y="47">12K</text>
<text x="172.6" y="45.6">R?</text>
<text x="186.7" y="45.6">R?</text>
<text x="203.2" y="46.3">3</text>
<text x="205.3" y="43.8">IC8A</text>
<text x="45.6" y="50.3">R?</text>
<text x="72.2" y="48.7">1K</text>
<text x="80.9" y="52.7">R?</text>
<text x="85.6" y="48">R?</text>
<text x="85.6" y="51.7">100</text>
<text x="130" y="53.4">C?</text>
<text x="137.3" y="53.4">6</text>
<text x="172.6" y="49.4">47K</text>
<text x="177.3" y="53.2">C?</text>
<text x="186.7" y="49.4">1K</text>
<text x="203.2" y="51.1">2</text>
<text x="215" y="48.7">1</text>
<text x="219.6" y="48">R?</text>
<text x="219.6" y="51.7">470R</text>
<text x="229.8" y="53.4">R?</text>
<text x="238.4" y="53.2">C?</text>
<text x="26.8" y="55">R?</text>
<text x="26.8" y="58.8">20K</text>
<text x="38.6" y="55.7">2</text>
<text x="45.6" y="54.1">20K</text>
<text x="50.3" y="58.1">1</text>
<text x="80.9" y="56.4">10K</text>
<text x="85.6" y="59.7">R?</text>
<text x="127.7" y="55.7">CAP</text>
<text x="137.3" y="58.1">7</text>
<text x="149.1" y="55.7">1</text>
<text x="177.3" y="55.5">CAP</text>
<text x="193.8" y="57.3">R?</text>
<text x="205.3" y="56">358</text>
<text x="205.6" y="57.3">R?</text>
<text x="229.8" y="55.7">100K</text>
<text x="238.4" y="55.5">CAP</text>
<text x="38.6" y="60.5">3</text>
<text x="45.4" y="62.5">IC5A</text>
<text x="45.4" y="65.4">324</text>
<text x="85.6" y="63.5">20K</text>
<text x="128.6" y="62.8">R?</text>
<text x="128.6" y="65.1">12K</text>
<text x="135.7" y="62.8">R?</text>
<text x="135.7" y="65.1">3K</text>
<text x="146.5" y="60.2">IC6A</text>
<text x="146.5" y="63">339</text>
<text x="193.8" y="61.1">10K</text>
<text x="205.6" y="61.1">12K</text>
<text x="26.8" y="71.5">R?</text>
<text x="55" y="69.1">R?</text>
<text x="67.5" y="67.5">R?</text>
<text x="67.5" y="69.8">47K</text>
<text x="80.9" y="66.7">R?</text>
<text x="80.9" y="70.5">8.06K</text>
<text x="92.6" y="71.9">C?9</text>
<text x="95" y="67.5">8</text>
<text x="106.8" y="69.8">14</text>
<text x="26.8" y="75.2">20K</text>
<text x="55" y="72.9">20K</text>
<text x="101.9" y="74.3">IC6C</text>
<text x="101.9" y="77.1">339</text>
<text x="38.6" y="79.2">9</text>
<text x="38.6" y="83.9">10</text>
<text x="50.3" y="81.5">8</text>
<text x="54.8" y="79.2">D?</text>
<text x="88.6" y="79.2">R?</text>
<text x="88.6" y="81.5">12K</text>
<text x="95.7" y="79.2">R?</text>
<text x="95.7" y="81.5">3K</text>
<text x="170.9" y="81.5">R?</text>
<text x="170.9" y="83.9">4.7K</text>
<text x="47.8" y="86">IC7C</text>
<text x="54.8" y="86.3">DIODE</text>
<text x="55" y="87.9">R?</text>
<text x="67.5" y="86.3">R?</text>
<text x="67.5" y="88.6">47K</text>
<text x="45.6" y="94.9">R?</text>
<text x="55" y="91.6">10K</text>
<text x="80.9" y="94.9">R?</text>
<text x="95.7" y="90.9">R?</text>
<text x="95.7" y="93.3">3K</text>
<text x="26.8" y="99.7">R?</text>
<text x="38.6" y="100.3">6</text>
<text x="45.6" y="98.7">20K</text>
<text x="80.9" y="98.7">12K</text>
<text x="92.6" y="100.1">C?</text>
<text x="95" y="98">10</text>
<text x="106.8" y="100.3">13</text>
<text x="26.8" y="103.4">20K</text>
<text x="38.6" y="105.1">5</text>
<text x="50.1" y="107.6">324</text>
<text x="50.3" y="102.7">7</text>
<text x="80.9" y="102">R?</text>
<text x="80.9" y="105.8">8.06K</text>
<text x="95" y="102.7">11</text>
<text x="104.1" y="104.8">IC6D</text>
<text x="104.1" y="107.6">339</text>
<text x="33.4" y="112.1">R?</text>
<text x="45.6" y="111.4">R?</text>
<text x="50.1" y="109.5">IC7B</text>
<text x="85.6" y="109.1">R?</text>
<text x="85.6" y="112.8">20K</text>
<text x="22.8" y="116.8">R?</text>
<text x="22.8" y="119.1">300R</text>
<text x="33.4" y="114.5">1K</text>
<text x="33.9" y="118.5">R?</text>
<text x="43.3" y="119.1">2</text>
<text x="45.6" y="115.2">10K</text>
<text x="33.9" y="122.2">9.53K</text>
<text x="43.3" y="123.9">3</text>
<text x="54.8" y="125.9">IC7A</text>
<text x="55" y="121.5">1</text>
<text x="33.9" y="130.7">C?</text>
<text x="50.1" y="128.8">324</text>
<text x="54.8" y="128.8">324</text>
<text x="24.2" y="135.3">LM385</text>
<text x="24.2" y="137.7">2.5V</text>
<text x="33.9" y="133">CAP</text>
<text x="43.3" y="135.6">12</text>
<text x="50.3" y="135.6">4</text>
<text x="55" y="137.9">14</text>
<text x="59.8" y="137.3">R?</text>
<text x="33.9" y="139.5">R?</text>
<text x="33.9" y="143.4">4.7K</text>
<text x="43.3" y="140.3">13</text>
<text x="50.3" y="142.6">11IC7D</text>
<text x="59.8" y="141">22R</text>
<text x="52.4" y="145.2">324</text>
<text x="64.4" y="148.9">R?</text>
<text x="214.5" y="147.2" transform="rotate(-90 214.5 147.2)">4.7K</text>
<text x="220.4" y="149.7">4.7K</text>
<text x="46.3" y="152">R?</text>
<text x="48.7" y="154.4">15K</text>
<text x="64.4" y="152.8">10K</text>
<text x="88" y="154.1">D?</text>
<text x="26.8" y="156.1">R?</text>
<text x="26.8" y="159.8">47K</text>
<text x="36.9" y="161.4">R?</text>
<text x="48" y="156.1">R?</text>
<text x="48" y="159.8">10K</text>
<text x="59.8" y="156.7">9</text>
<text x="59.8" y="161.4">10</text>
<text x="71.5" y="159.1">8</text>
<text x="76.2" y="158.3">R?</text>
<text x="88" y="156.5">DIODE</text>
<text x="36.9" y="163.8">4.7K</text>
<text x="45.6" y="163.5">C?</text>
<text x="45.6" y="165.9">CAP</text>
<text x="68.9" y="163.5">IC5C</text>
<text x="68.9" y="166.4">324</text>
<text x="76.2" y="162.2">1K</text>
<text x="95" y="165.9">C?</text>
<text x="95" y="168.2">CAP</text>
<text x="104.4" y="168.2">D?IODE</text>
<text x="26.8" y="177.1">R?</text>
<text x="38.6" y="177.1">R?</text>
<text x="50.3" y="177.1">R?</text>
<text x="57.4" y="177.6">C?</text>
<text x="62.1" y="177.1">R?</text>
<text x="73.8" y="177.1">R?</text>
<text x="85.6" y="177.1">R?</text>
<text x="26.8" y="180.9">150</text>
<text x="38.6" y="180.9">100</text>
<text x="50.3" y="180.9">1.5K</text>
<text x="62.1" y="180.9">1.5K</text>
<text x="73.8" y="180.9">1.5K</text>
<text x="73.8" y="182.3">C?</text>
<text x="85.6" y="180.9">1.5K</text>
<text x="85.6" y="182.3">C?</text>
<text x="264.3" y="184.9">V1.0</text>
<text x="264.3" y="189.6">1/1</text>
<text x="264.3" y="192">李和明</text>
</g>
</svg>
